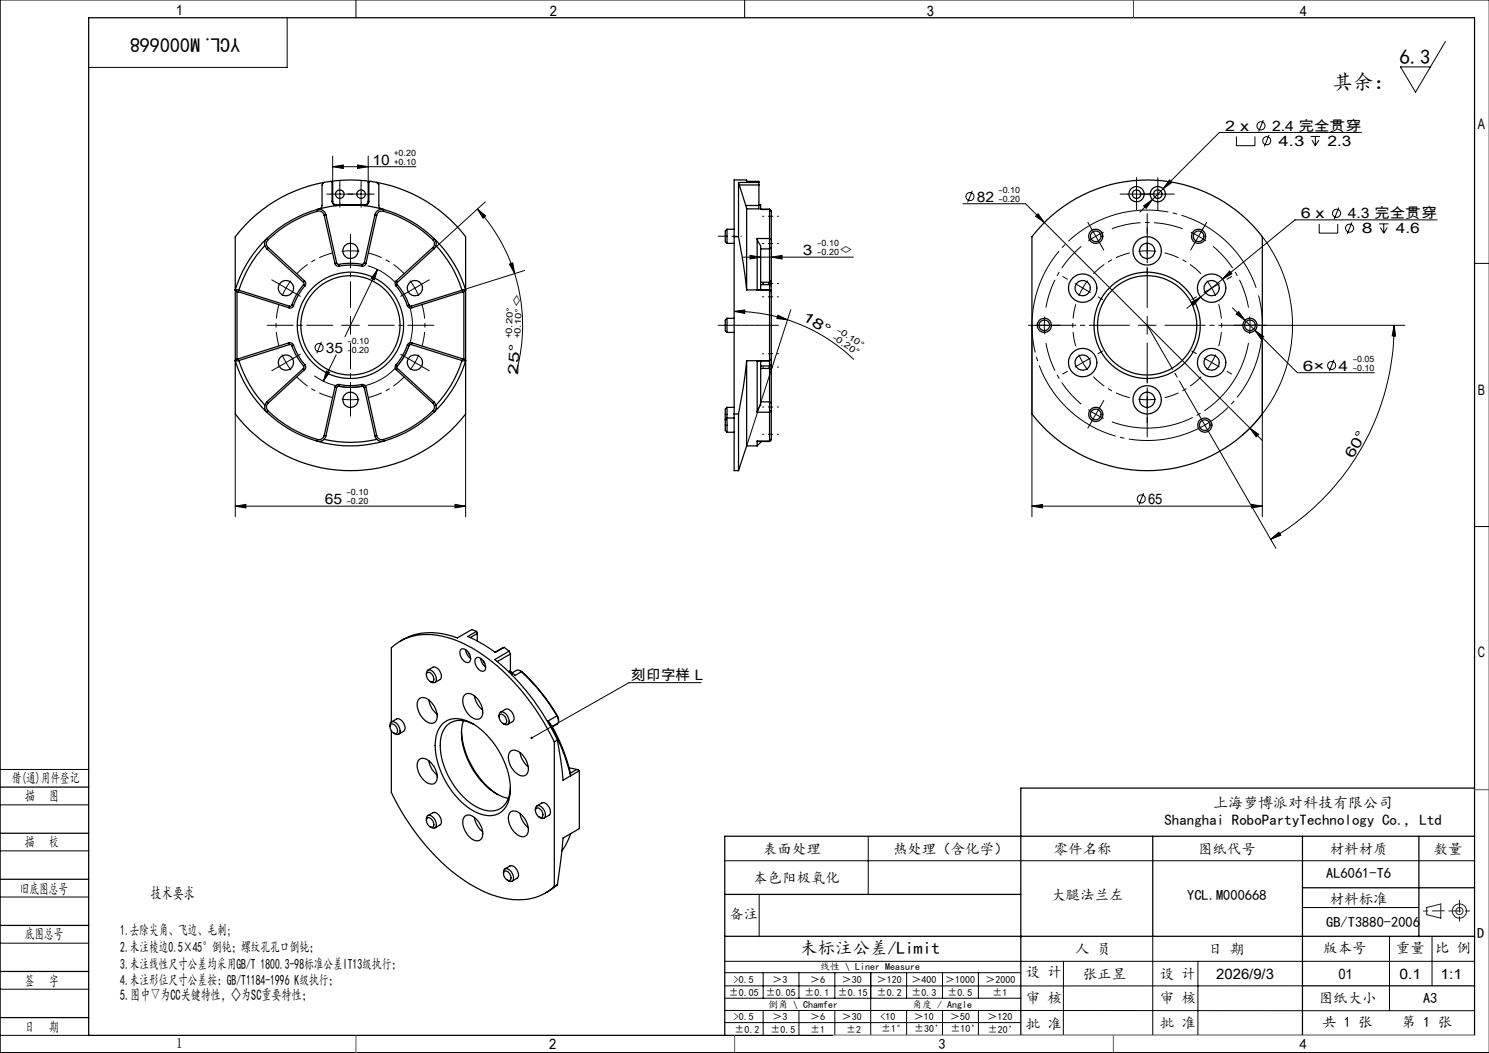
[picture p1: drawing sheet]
<svg xmlns="http://www.w3.org/2000/svg" width="420mm" height="297mm" viewBox="0 0 420 297" stroke-linecap="round" stroke-linejoin="round" font-family="sans-serif">
<g fill="none" stroke="#000" stroke-width=".28">
<path d="M100.4 0v5M210 0v5M420 0h-419.9v297h419.9M81 5v14h-56M407.7 11.7l-8.4 14.3-4.3-7.1h8.5M348.8 38.5v2.6h5.2v-2.6M356.3 33.9l-1.3 3.2M358 38.1l-1.3 3.2M369.7 38.5h2.6M370.1 39.5l.9 1.6M371 38.5v2.6M372 39.5l-1 1.6"/>
<path d="M384 37.4h-40l-15.9 15.8M93.3 54.7h5.1M93.8 44v7.5M93.8 47h23.5M93.8 47l3-.5v1zM95.8 52.3v5M99.3 54.7h5.1M100.9 46.5l3 .5-3 .5zM101.8 52.3v5M103.9 44v7.5M134.7 58.9l2.3 2-.8 .7zM134.7 58.9a49.1 49.1 0 0 1 10.5 18.2"/>
<path d="M136.9 56.9l-14.5 13.3M271.6 57.5h17.7l5.3 5.3M274.2 53.8l-1.3 3.3M318.1 54.7h5M320.6 52.3v5M322.6 58.1l2.4-1.8-1.7 2.5zM324.1 54.7h5M325 56.3l-3.5 3.5M326.6 52.3v5M328.1 53.2l-3.1 3.1M329.8 50.8l.8 .7-2.5 1.7zM377.6 58.5l-1.3 3.3"/>
<path d="M103.7 75a17.7 17.7 0 0 1 8.4 5.3M106.5 76l-9.2 19M106.5 76l-.9 2.9-.9-.4zM115.6 79.2l1.4 2.1M143.7 74.5l.9-.3 .6 2.9zM145.2 77.1a49 49 0 0 1 .3 28.2M148 76.3l-17.6 5.5M209.6 72.5h31.1M211.6 72l3 .5-3 .6zM217.6 72.5l3-.5v1.1zM292.8 60.3l1.8 2.5-2.5-1.8zM294.6 62.8l58 58"/>
<path d="M346.9 76.4l.6 .8-2.7 1.5zM356.1 66.8a41 41 0 0 1-5.7 56M372.1 63.1v2.7h5.2v-2.7M381.3 62.7l-1.3 3.3M389 63.1h2.6M389.4 64.2l.9 1.6M390.3 63.1v2.7M391.3 64.2l-1 1.6M405.4 62h-40.1l-30.5 25M415.9 74.3h4.1M90.7 96.4l-1.3 3.3M115.4 86a17.5 17.5 0 0 1-6.1 19.8 17.5 17.5 0 0 1-20.6 .2"/>
<path d="M117 81.3l1.1 2.2M117 81.3l-2.1 1.2M119.2 80l-2.2 1.3M207.1 87.8l3-.4-.1 1zM207.1 87.8l4.1 .2 3 .3 4 .8 3.9 1.1M219.4 88.9l2.7 1.3-3-.4zM222.1 90.2a49.3 49.3 0 0 1 18.7 11.2M223.1 87.3l-12.5 38.5M291.1 91.8v54M292.1 91.8h5M294.7 89.3v5M336 85.3l2.7-1.5-2 2.3z"/>
<path d="M347.6 86.8l18.3 18.3h21.8M348.7 88.6l.7-.7 1.8 2.4zM354 93.2l2.4 1.7-.7 .8zM355.1 91.8h41.1M356.1 91.8v54M393.2 91.8l.5 3h-1zM393.2 91.8a69.7 69.7 0 0 1-34.8 60.3M66.4 116.8v29M92.1 104.6l.9 .4-1.8 2.5zM94.8 100.1l-3.6 7.4M131.3 116.8v29M339.8 119.9l20.1 34.8"/>
<path d="M376.3 101.5l-1.3 3.2M322.6 139.1l-1.3 3.2M352.6 120.8l3.5 3.5M352.6 120.8l2.4 1.7-.7 .7zM66.4 142.8l3-.5v1zM66.4 142.8h64.9M128.3 142.3l3 .5-3 .5zM291.1 142.8l3-.5v1zM291.1 142.8h65M353.1 142.3l3 .5-3 .5zM358.4 152.1l2.3-2 .5 .9zM415.9 148.5h4.1"/>
<path d="M197.8 192.5h-20.4l-27.4 15.6M0 217h25M0 227h25M0 240h25M244.9 236v16.3M0 253h25M204.4 242.8h211.5M214.1 252.4v11.8M367.4 256h32.8M0 266h25M0 279h25M204.4 271.1h211.5"/>
<path d="M204.4 278.1h163M204.4 274.4h83.5M215.3 274.4v7.1M225.4 274.4v7.1M235.5 274.4v7.1M245.6 274.4v17.6M255.7 274.4v7.1M265.9 274.4v7.1M276 274.4v7.1M300 271.1l-.1 21M325.2 264.1v27.9M337.9 271.1v20.9"/>
<path d="M391.9 264.1v21M403.9 264.1v14M0 292h25M204.4 285l211.5 .1M204.4 288.4h83.5M204.5 281.5h83.5M215.3 285v7M225.4 285v7M235.5 285v7M255.7 285v7M265.9 285v7M276 285v7"/>
<path d="M287.9 292h128"/>
<circle cx="355.7" cy="35.5" r="1.13"/>
<circle cx="357.3" cy="39.7" r="1.14"/>
<circle cx="273.6" cy="55.4" r="1.15"/>
<circle cx="377" cy="60.2" r="1.15"/>
<circle cx="380.7" cy="64.4" r="1.15"/>
<circle cx="90" cy="98" r="1.14"/>
<circle cx="375.6" cy="103.1" r="1.14"/>
<circle cx="321.9" cy="140.7" r="1.14"/>
</g>
<g fill="none" stroke="#000" stroke-width=".28" stroke-dasharray="30.5 1.3 1.3 1.3" stroke-linecap="butt">
<path d="M98.9 70.7l-2.5 .2M98.9 70.7l2.5 .2M309.1 66.6l-2.1 1.4M309.1 66.6l2.2-1.1M323.6 70.7l-2.5 .2M323.6 70.7l2.5 .2M338.1 66.6l-2.2-1.1M338.1 66.6l2.1 1.4M80.7 81.2l-1.1 2.3M80.7 81.2l1.4-2M305.4 81.2l-1.1 2.3M305.4 81.2l1.4-2"/>
<path d="M341.8 81.2l-1.4-2M341.8 81.2l1.1 2.3M352.6 91.7l-.1-2.5M352.6 91.7l-.1 2.5M80.7 102.2l1.4 2.1M80.7 102.2l-1.1-2.2M98.9 112.7l2.5-.1M98.9 112.7l-2.5-.1M117 102.2l1.2-2.2M117 102.2l-1.3 2.1M305.4 102.2l1.4 2.1M305.4 102.2l-1.1-2.2"/>
<path d="M309.1 116.9l2.2 1.1M309.1 116.9l-2.1-1.4M323.6 112.7l2.5-.1M323.6 112.7l-2.5-.1M341.8 102.2l1.1-2.2M341.8 102.2l-1.4 2.1"/>
</g>
<path d="M93.9 71.3a21 21 0 0 0-10.2 6M114.1 77.3a21 21 0 0 0-10.3-6M318.6 71.3a21 21 0 0 0-10.2 6M338.8 77.3a21 21 0 0 0-10.3-6M78.7 85.8a21 21 0 0 0 0 11.9M119 97.7a21 21 0 0 0 0-11.9M303.4 85.8a21 21 0 0 0 0 11.9M343.7 97.7a21 21 0 0 0 0-11.9M83.7 106.2a21 21 0 0 0 10.2 6M103.8 112.2a21 21 0 0 0 10.3-6M308.4 106.2a21 21 0 0 0 10.2 6M328.5 112.2a21 21 0 0 0 10.3-6" fill="none" stroke="#000" stroke-width=".28" stroke-dasharray="30.5 1.3 1.3 1.3" stroke-dashoffset="26.4" stroke-linecap="butt"/>
<path d="M305 69.5a29 29 0 0 0-10 17.3M333.6 64.5a29 29 0 0 0-20 0M295 96.7a29 29 0 0 0 10 17.3M352.2 86.8a29 29 0 0 0-10-17.3" fill="none" stroke="#000" stroke-width=".28" stroke-dasharray="30.5 1.3 1.3 1.3" stroke-dashoffset="22.2" stroke-linecap="butt"/>
<path d="M313.6 119a29 29 0 0 0 38.6-22.3" fill="none" stroke="#000" stroke-width=".28" stroke-dasharray="30.5 1.3 1.3 1.3" stroke-dashoffset="7" stroke-linecap="butt"/>
<path d="M354.7 82.2a32.5 32.5 0 0 0-54.5-13 32.5 32.5 0 0 0 15 53.9 32.5 32.5 0 0 0 39.9-39.2l-.4-1.7" fill="none" stroke="#000" stroke-width=".28" stroke-dasharray="30.5 1.3 1.3 1.3" stroke-dashoffset="-1.1" stroke-linecap="butt"/>
<g fill="none" stroke="#191924" stroke-width=".28">
<path d="M402.4 256l4-1v4l-4-1z"/>
<circle cx="411.7" cy="257" r="1"/>
<circle cx="411.7" cy="257" r="2"/>
</g>
<g fill="none" stroke="#000" stroke-width=".28" stroke-dasharray="30.5 1.3 1.3 1.3">
<path d="M93.4 54.7h-1.2M95.9 52.2v-1.2M95.9 57.2v1.2M98.4 54.7h1.2M99.4 54.7h-1.2M101.9 52.2v-1.2M101.9 57.2v1.2M104.4 54.7h1.2M318.1 54.7h-2.2M320.6 52.2v-2.1M320.6 57.2v2.2M323.1 54.7h2.1"/>
<path d="M324.1 54.7h-2.2M326.6 52.2v-2.1M326.6 57.2v2.2M329.1 54.7h2.1M78.5 80l-1.9-1.1M98.9 70.7v-2.5M98.9 70.7v2.5M98.9 68.2v-2.1M98.9 73.2v2.2M119.2 80l1.9-1.1M205.1 66.6h-2.5M301.1 78.7l-1.3-.7"/>
<path d="M307.8 64.5l-1-1.8M309.1 66.6l-1.3-2.1M309.1 66.6l1.2 2.2M310.3 68.8l1 1.7M323.6 70.7v-2.5M323.6 70.7v2.5M323.6 65.7v-1.5M323.6 75.7v1.5M336.8 68.8l-1 1.7M338.1 66.6l1.2-2.1M338.1 66.6l-1.3 2.2M339.3 64.5l1-1.8"/>
<path d="M346.1 78.7l1.3-.7M80.7 81.2l-2.2-1.2M80.7 81.2l2.1 1.3M82.8 82.5l1.9 1.1M98.9 91.7v-2.5M98.9 91.7h-2.5M98.9 91.7v2.5M98.9 91.7h2.5M114.9 82.5l-1.9 1.1M205.1 91.7h2M205.1 91.7h-2.5M208.3 91.7h-1.2"/>
<path d="M208.3 91.7h2.3M210.6 91.7h3M213.6 91.7h3.5M217.1 91.7h2.5M292.1 91.7h-2M297.1 91.7h2M305.4 81.2l-2.2-1.2M305.4 81.2l2.2 1.3M309.7 83.7l1.3 .8M309.7 99.7l1.3-.7M323.6 91.7v-2.5M323.6 91.7h-2.5"/>
<path d="M323.6 91.7v2.5M323.6 91.7h2.5M337.4 99.7l-1.3-.7M337.4 83.7l-1.3 .8M341.8 81.2l2.1-1.2M341.8 81.2l-2.2 1.3M350.1 91.7h-2M352.6 91.7h2.5M352.6 91.7h-2.5M355.1 91.7h2M78.5 103.5l-1.9 1.1M80.7 102.2l-2.2 1.3"/>
<path d="M80.7 102.2l2.1-1.2M82.8 101l1.9-1.1M98.9 112.7v2.5M98.9 112.7v-2.5M98.9 115.2v2.2M98.9 110.2v-2.1M114.9 101l-1.9-1.1M117 102.2l2.2 1.3M117 102.2l-2.1-1.2M119.2 103.5l1.9 1.1M301.1 104.7l-1.3 .8M305.4 102.2l-2.2 1.3"/>
<path d="M305.4 102.2l2.2-1.2M307.8 119l-1 1.8M309.1 116.9l-1.3 2.1M309.1 116.9l1.2-2.2M310.3 114.7l1-1.7M323.6 112.7v2.5M323.6 112.7v-2.5M323.6 117.7v1.5M323.6 107.7v-1.5M341.8 102.2l2.1 1.3M341.8 102.2l-2.2-1.2M346.1 104.7l1.3 .8"/>
</g>
<path d="M205.1 66.6h4" fill="none" stroke="#000" stroke-width=".28" stroke-dasharray="30.5 1.3 1.3 1.3" stroke-dashoffset="30.4"/>
<path d="M215.1 61h4.5M215.1 68.7h4.5M219.6 80h-4.5M215.1 99.8h4.5M215.1 83.7h4.5M215.1 114.8h4.5M219.6 103.5h-4.5M215.1 122.5h4.5" fill="none" stroke="#000" stroke-width=".28" stroke-dasharray="30.5 1.3 1.3 1.3" stroke-dashoffset="30.1"/>
<path d="M93.9 91.7h-18.5M98.9 86.7v-18.5M98.9 96.7v18.5M103.9 91.7h18.5" fill="none" stroke="#000" stroke-width=".28" stroke-dasharray="30.5 1.3 1.3 1.3" stroke-dashoffset="23.1"/>
<path d="M318.6 91.7h-26.5M323.6 86.7v-26.5M323.6 96.7v26.5M328.6 91.7h26.5" fill="none" stroke="#000" stroke-width=".28" stroke-dasharray="30.5 1.3 1.3 1.3" stroke-dashoffset="19.1"/>
<path d="M323.6 91.7l16.2 28.2" fill="none" stroke="#000" stroke-width=".28" stroke-dasharray="30.5 1.3 1.3 1.3" stroke-dashoffset="16.1"/>
<g fill="none" stroke="#000" stroke-width=".35">
<path d="M25 5h390.9v287h-390.9zM89.4 59.1a34.7 34.7 0 0 0-14.2 8.2M89.4 59.1a2 2 0 0 1 2.5 1.5M89.4 59.1a34.6 34.6 0 0 1 18.9 0M89.4 59.1l.2 .5M89.6 59.6a33.6 33.6 0 0 0-14 8M89.6 59.6a1.48 1.48 0 0 1 1.8 1.1M91.3 51.5l-.5 .7v5.9l-.2 .5-.5 .3M91.3 51.5a40.8 40.8 0 0 0-24.9 15.3v15M93.3 51.1l-2 .4M93.3 51.1a39.2 39.2 0 0 1 11.1 0M93.3 51.1l.4 .3"/>
<path d="M93.7 56.8a1.15 1.15 0 0 0 1.2 1.2M93.7 56.8h.1M93.7 51.4v5.4M93.7 51.4l.1 .1v5.3M93.8 56.8a1.02 1.02 0 0 0 1.1 1M94.9 58h.3M94.9 57.8v.2M94.9 57.8h7.9M102.5 58h.3M102.8 57.8v.2M103.9 56.8a1.09 1.09 0 0 1-1.1 1M103.9 56.8h.1"/>
<path d="M104 56.8a1.2 1.2 0 0 1-1.2 1.2M104 51.4v5.4M104 51.4l-.1 .1v5.3M104.4 51.1l1.8 .3M104.4 51.1l-.4 .3M106.2 51.4l.7 .7v6l.2 .5 .5 .3M106.2 51.4a40.7 40.7 0 0 1 25.1 15.4v15M108.1 59.6a1.44 1.44 0 0 0-1.8 1.1M108.1 59.6a33.6 33.6 0 0 1 14 8M108.3 59.1a2 2 0 0 0-2.5 1.5M108.3 59.1a34.3 34.3 0 0 1 14.1 8.2M108.3 59.1l-.2 .5"/>
<path d="M208.3 51.5v15.3M208.3 51.5l.2 .7M208.3 51.5h5.8M208.5 52.2l1.9 5.8M208.5 52.2h5.6M210.4 58l.2 .9M210.4 58h3.7M210.6 58.9v22.9M214.1 51.5v-.4h-3.5v-.3h-3.5v16M214.1 57.8h.5v1.3h2.5M214.1 58v.9h-3.5M214.1 51.5v6.5"/>
<path d="M214.6 59h2.5M217.1 59.1v8.2M217.1 59l.5 .6M217.1 59v.1M217.1 59.1l.5 .5M217.6 59.6v8M74.7 69.2a33 33 0 0 0-7.3 12.6M75.2 67.3a2.04 2.04 0 0 0 .1 2.9M75.2 67.3a33.9 33.9 0 0 0-8.8 14.5M75.2 67.3l.4 .3M75.3 70.2l10.3 9.4M75.6 67.6a1.49 1.49 0 0 0 0 2.2"/>
<path d="M75.6 69.8l10.3 9.4M75.6 69.8l-.3 .4M85.6 79.6v.7M85.9 79.2a.99 .99 0 0 1 .1 1.4M85.9 79.2l-.3 .4M91.4 60.7l3.1 13.6M91.9 60.6l3.1 13.6M91.9 60.6l-.5 .1M94.5 74.3a.98 .98 0 0 0 1.1 .8M95 74.2l.1 .2 .4 .2M95 74.2l-.5 .1M95.5 74.6a17.5 17.5 0 0 1 6.7 0"/>
<path d="M95.5 74.6l.1 .5M95.6 75.1a16.4 16.4 0 0 1 6.5 0M102.2 74.6l-.1 .5M102.7 74.2l-.2 .3-.3 .1M102.7 74.2l.5 .1M103.2 74.3a.98 .98 0 0 1-1.1 .8M105.8 60.6l.5 .1M105.8 60.6l-3.1 13.6M106.3 60.7l-3.1 13.6M111.8 79.2a1.03 1.03 0 0 0-.1 1.4M111.8 79.2l.3 .4M112.1 79.6l-.2 .3 .2 .4"/>
<path d="M122.1 69.8l-10.3 9.4M122.1 69.8l.3 .4M122.1 67.6a1.49 1.49 0 0 1 0 2.2M122.4 70.2l-10.3 9.4M122.4 67.3a1.97 1.97 0 0 1 0 2.9M122.4 67.3a34.4 34.4 0 0 1 8.9 14.5M122.4 67.3l-.3 .3M123 69.2a33 33 0 0 1 7.3 12.6M205.1 64.7l-.5 .5v3l.5 .4M205.1 64.7v3.9M205.1 64.7h2M205.1 68.6h2"/>
<path d="M207.1 66.8h1.2M207.1 66.8v50M208.3 66.8l1.4 7.5 .9 7.5M213.6 67.3v14.5l3.5-.1M213.6 67.3l.2 .9 .8 1v12.5M213.6 67.3h3.5M214.6 70.2h2.5M214.6 79.6h2.5M217.1 67.3v2.9M217.1 79.6v.7M217.1 70.2v9.4M217.1 67.3l.5 .3"/>
<path d="M217.6 67.6v2.2M217.6 79.2v1.4M217.6 69.8v9.4M217.6 69.8l-.5 .4M217.6 79.2l-.5 .4M295.2 62.1a41 41 0 0 1 60.9 4.7v50a41 41 0 0 1-65 0v-50zM66.4 81.8h.9M66.4 81.8v19.9M66.4 81.8l.5 .4M66.9 82.2l.3 .1M66.9 82.2v19.1M67.2 82.3l14.3 4.5"/>
<path d="M67.3 81.8l-.1 .5M67.3 81.8l14.4 4.6M81.5 96.7a1.07 1.07 0 0 1 1.3 .6M81.5 96.7l-14.3 4.5M81.5 96.7l.2 .5M81.7 97.2h.3l.3 .3M81.7 86.4l-.2 .4M81.7 97.2l-14.4 4.5M82.3 97.5a17.5 17.5 0 0 0 3.3 5.7M82.3 86l-.2 .3-.4 .1M82.3 86l.5 .2M82.8 97.3a17.4 17.4 0 0 0 3.2 5.6"/>
<path d="M82.8 86.2a1.01 1.01 0 0 1-1.3 .6M82.8 97.3l-.5 .2M85.6 80.3a17.2 17.2 0 0 0-3.3 5.7M85.6 80.3l.4 .3M86 80.6a16.5 16.5 0 0 0-3.2 5.6M111.7 80.6a16.5 16.5 0 0 1 3.2 5.6M112.1 80.3a17.2 17.2 0 0 1 3.3 5.7M112.1 80.3l-.4 .3M114.9 97.3a17.4 17.4 0 0 1-3.2 5.6M114.9 86.2a.97 .97 0 0 0 1.3 .6M114.9 97.3l.5 .2M115.4 86l.1 .3 .5 .1"/>
<path d="M115.4 97.5a17.5 17.5 0 0 1-3.3 5.7M115.4 86l-.5 .2M116 97.2l-.5 .1-.1 .2M116 97.2l14.4 4.5M116 86.4l.2 .4M116.2 96.7a1.03 1.03 0 0 0-1.3 .6M116.2 96.7l14.3 4.5M116.2 96.7l-.2 .5M130.4 81.8l-14.4 4.6M130.4 81.8l.1 .5M130.5 82.3l-14.3 4.5M130.8 82.2l-.3 .1"/>
<path d="M130.8 82.2v19.1M131.3 81.8h-.9M131.3 81.8v19.9M131.3 81.8l-.5 .4M205.1 89.8v4M205.1 89.8l-.5 .5v3l.5 .5M205.1 89.8h2M205.1 93.8h2M210.6 81.8h6.5M214.6 80.3h2.5M217.1 81.7v.1M217.1 80.3v1.4"/>
<path d="M217.1 81.7l.4 .4M217.1 81.8v19.9M217.1 81.8l.5 .4M217.1 80.3l.5 .3M217.6 80.6v1.6M217.6 82.2v19.1l-.5 .4M66.4 101.7a33.9 33.9 0 0 0 8.8 14.6M66.4 101.7v15.1a41 41 0 0 0 64.9 0v-15.1M66.9 101.3l-.5 .4M67.2 101.2l-.3 .1M67.2 101.2l.1 .5M67.3 101.7h-.9"/>
<path d="M67.4 101.7a33 33 0 0 0 7.3 12.6M75.2 116.3a34.1 34.1 0 0 0 14.2 8.1M75.3 113.3a2.04 2.04 0 0 0-.1 3M75.3 113.3l.3 .4M75.6 115.9a33.2 33.2 0 0 0 14 8.1M75.6 115.9l-.4 .4M75.6 113.7a1.49 1.49 0 0 0 0 2.2M85.6 103.9l-10.3 9.4M85.6 103.9l.3 .4M85.6 103.2v.7M85.9 104.3l-10.3 9.4M86 102.9a.94 .94 0 0 1-.1 1.4"/>
<path d="M86 102.9l-.4 .3M94.5 109.2l.5 .1M94.5 109.2l-3.1 13.6M95 109.3l-3.1 13.6M95.5 108.9a17.5 17.5 0 0 0 6.7 0M95.5 108.9l-.4 .2-.1 .2M95.6 108.4a16.4 16.4 0 0 0 6.5 0M95.6 108.4a1.06 1.06 0 0 0-1.1 .8M95.6 108.4l-.1 .5M102.1 108.4a1.06 1.06 0 0 1 1.1 .8M102.1 108.4l.1 .5M102.2 108.9l.3 .1 .2 .3"/>
<path d="M102.7 109.3l3.1 13.6M103.2 109.2l-.5 .1M103.2 109.2l3.1 13.6M111.7 102.9a.98 .98 0 0 0 .1 1.4M111.7 102.9l.4 .3M111.8 104.3l10.3 9.4M112.1 103.2l-.2 .4 .2 .3M112.1 103.9l-.3 .4M112.1 103.9l10.3 9.4M122.1 113.7a1.49 1.49 0 0 1 0 2.2M122.1 115.9a33.2 33.2 0 0 1-14 8.1M122.1 115.9l.3 .4"/>
<path d="M122.4 113.3a1.97 1.97 0 0 1 0 3M122.4 113.3l-.3 .4M122.4 116.3a33.7 33.7 0 0 1-14.1 8.1M130.3 101.7a33 33 0 0 1-7.3 12.6M130.4 101.7h.9M130.5 101.2l.3 .1M130.5 101.2l-.1 .5M130.8 101.3l.5 .4M131.3 101.7a33.5 33.5 0 0 1-8.9 14.6M204.6 118.4h.1M204.6 118.4v3l.5 .5M205.1 117.9v4"/>
<path d="M205.1 114.9l-.5 .5v3M205.1 114.9v3M205.1 117.9h2M205.1 117.9l-.5 .5M205.1 114.9h2M207.1 116.8v15.9h1.2M207.1 116.8h1.2M208.3 116.8v15.9M210.6 101.7l-.9 7.6-1.4 7.5M210.6 101.7v24.1M210.6 101.7h6.5M213.6 116.3h3.5"/>
<path d="M213.9 101.8l-.3-.1v14.6M214.6 101.8v12.5l-.6 .8-.4 1.2M214.6 113.3h2.5M214.6 103.9h2.5M214.6 103.2h2.5M217.1 116.3v8.1M217.1 101.7v.1M217.1 113.3v3M217.1 101.8v1.4M217.1 103.2v.7M217.1 103.9v9.4M217.1 113.3l.5 .4"/>
<path d="M217.1 103.9l.5 .4M217.5 101.4l-.4 .4M217.6 113.7v2.2M217.6 115.9v8.1M217.6 101.3v1.6M217.6 102.9v1.4M217.6 104.3v9.4M217.6 115.9l-.5 .4M217.6 102.9l-.5 .3M89.4 124.4a33.8 33.8 0 0 0 18.9 0M89.6 124l-.2 .4M91.4 123.9a33.1 33.1 0 0 0 14.9 0"/>
<path d="M91.4 122.8a1.55 1.55 0 0 1-1.8 1.2M91.4 122.8l.5 .1M91.9 122.9a1.94 1.94 0 0 1-2.5 1.5M105.8 122.9a1.94 1.94 0 0 0 2.5 1.5M106.3 122.8a1.51 1.51 0 0 0 1.8 1.2M106.3 122.8l-.5 .1M108.1 124l.2 .4M205.1 121.9h2M210.6 125.8l-2.3 6.9M210.6 125.8h3M213.6 124.4v1.4M213.6 124.4v.1"/>
<path d="M213.6 124.4h3.5M213.6 124.5h3.5M214.6 124.5v.3l-1 1M217.1 124.4v.1M217.6 124l-.5 .5M217.6 124h.1M217.6 124l-.5 .4M134.4 178.1l-1.3-.5-4.1 2.3a17.7 17.7 0 0 0-16.1 1M134.4 178.1l-2.5 1.4a38.7 38.7 0 0 1 7.8 4.5l2.5-1.4M134.4 178.1l.2 .3v2.4M134.6 178.7l-2 1.1M118.3 197.1a2.52 2.52 0 0 1 3.3 .9 5.1 5.1 0 0 1 1.4 5.4 2.05 2.05 0 0 1-3.2-.3 5.4 5.4 0 0 1-1.8-5.7z"/>
<path d="M120.3 190.4a1.06 1.06 0 0 1 .6-1.4 1.06 1.06 0 0 1 1.3 .6 2.28 2.28 0 0 1 .6 2.8l-.6 .2-.9-.4M120.5 189.7a1.68 1.68 0 0 1 1.6 .8 1.68 1.68 0 0 1 0 1.8 1.79 1.79 0 0 1-1.6-2.6zM120.7 189l1.4-.8a2.32 2.32 0 0 1 2 3.5l-1.4 .8M121 197.4a6.2 6.2 0 0 0 2.3 4.1M130 183.2a2.23 2.23 0 0 1 2.7 2.2 1.05 1.05 0 0 1-.4 1.4 1.05 1.05 0 0 1-1.4-.4 2.65 2.65 0 0 1-.9-3.2zM131.1 195.9a2.49 2.49 0 0 1 3.4 1 5.1 5.1 0 0 1 1.4 5.3 2.05 2.05 0 0 1-3.3-.2 5.4 5.4 0 0 1-1.7-5.8zM131.3 183.3l.4 1.1 1.1 1.3M132.1 184l.4 .6M133.8 196.3a6.6 6.6 0 0 0 2.3 4M134.3 185.6a2.02 2.02 0 0 1 2.5 1.8l.1 .5a1.05 1.05 0 0 1-.3 1.3 1.05 1.05 0 0 1-1.5-.3 2.6 2.6 0 0 1-.8-3.3zM135.6 185.7l.5 1.6 .9 .8M136.3 186.4l.4 .7"/>
<path d="M142.2 182.6l1.4 1.1M142.2 182.6l-2.6 1.4M143.6 183.7l-4 2.3a65.7 65.7 0 0 1 17.6 22.7M143.6 183.7l.4 .8M144 189.3l1.3 1.2 1.8-1M144 189.2l.5 1-.1 .1M144 184.5l-3.7 2.1M144 184.5v4.7M144 189.2l-.5 .2M146.7 189.2l.7 .4M147.1 189.5a53.9 53.9 0 0 1 10 12.4M147.1 189.5l-1.1-.5-1.5 .8"/>
<path d="M147.1 189.5l.3 .1M147.4 189.6a54.5 54.5 0 0 1 9.8 12.3M110 204.9a.99 .99 0 0 1 .4-1.2 .99 .99 0 0 1 1.3 .2 2.46 2.46 0 0 1 .8 3.1l-.5 .2-.9-.4M110.2 204.3a1.68 1.68 0 0 1 1.6 .8 1.68 1.68 0 0 1 0 1.8 1.79 1.79 0 0 1-1.6-2.6zM110.4 206.1v17.4a61.4 61.4 0 0 0 22.9 26.3 22.8 22.8 0 0 0 17.9 3.3l2.2-1 3-2.1M110.4 203.7v-21a15.7 15.7 0 0 1 15.6-2.9 43.6 43.6 0 0 1 20.2 13.9 69.2 69.2 0 0 1 10.2 15.5M110.4 203.6l1.4-.8a2.35 2.35 0 0 1 2.5 2.7l-.3 .6-1.6 1M118.3 214.2a2.52 2.52 0 0 1 3.3 1 5.1 5.1 0 0 1 1.4 5.3 2.05 2.05 0 0 1-3.2-.2 5.4 5.4 0 0 1-1.8-5.8zM121 214.6a6.2 6.2 0 0 0 2.3 4M124.6 204.4a6.2 6.2 0 0 1 7.4-1 22.8 22.8 0 0 1 11.9 20.1 6.3 6.3 0 0 1-5 6.5 11.4 11.4 0 0 1-8.7-3.7 23.2 23.2 0 0 1-7.4-17.1l.6-2.7zM130.2 206.4a23.8 23.8 0 0 0 10.2 17.7M130.7 203.3a16 16 0 0 0 1.8 12.2 17.3 17.3 0 0 0 10.9 9.7"/>
<path d="M133.7 204.3a6.4 6.4 0 0 0-7.8 .4 10 10 0 0 0-1.4 8.7 21.7 21.7 0 0 0 10.4 14.5 5.6 5.6 0 0 0 8.5-2.7l.6-3.1M140.8 202.2a.99 .99 0 0 1 .3-1.3 .99 .99 0 0 1 1.4 .3 2.09 2.09 0 0 1 .6 3.2l-1.2-.4M141 201.6a1.6 1.6 0 0 1 1.9 1.8v.3a.75 .75 0 0 1-.7 .5 .75 .75 0 0 1-.7-.4l-.6-1.1-.1-.7zM141.2 200.9l1.4-.8a2.35 2.35 0 0 1 2.4 2.7l-.2 .6-1.6 .9M144 211.9a2.59 2.59 0 0 1 3.4 1 5.1 5.1 0 0 1 1.3 5.3 2.05 2.05 0 0 1-3.2-.2 5.4 5.4 0 0 1-1.8-5.8zM146.7 212.3a6.6 6.6 0 0 0 2.3 4M154.6 203.3a55.3 55.3 0 0 1 6.3 15.5M154.6 203.3l.3 .5a34.5 34.5 0 0 1 5.1 10.9l.9 3.4M156.4 209.2v40.8M157.1 201.9a1.7 1.7 0 0 1 0 2.4l-1.2 .7M157.1 201.9l-2.5 1.4M157.2 201.9l.4 1.4"/>
<path d="M157.2 201.9h-.1M157.2 208.7l1.6 11.4 2.1-1.3M157.2 208.7l-.8 .5M160.5 216.6l2.2 .4M160.9 218.1v.7M162.7 217l.7 .4M162.7 217l-1.8 1.1M163.1 217.2l.3 .2M163.4 217.4l-2.5 1.4M163.4 217.4v16.3l-2.5 1.5M0 222h25M0 235h25"/>
<path d="M120.3 231.4a1.06 1.06 0 0 1 .6-1.4 1.06 1.06 0 0 1 1.3 .6 2.28 2.28 0 0 1 .6 2.9l-.6 .1-.9-.4M120.5 230.7a1.59 1.59 0 0 1 1.9 1.9 .73 .73 0 0 1-.6 .8 .73 .73 0 0 1-.8-.5l-.6-1-.1-.7zM120.7 230l1.4-.8a2.31 2.31 0 0 1 2.4 2.7l-.2 .6-1.6 1M131.1 230.2a2.49 2.49 0 0 1 3.4 1 5.1 5.1 0 0 1 1.4 5.3 2.05 2.05 0 0 1-3.3-.2 5.4 5.4 0 0 1-1.7-5.8zM133.8 230.6a6.6 6.6 0 0 0 2.3 4M144 229.1a2.52 2.52 0 0 1 3.4 .9 5.1 5.1 0 0 1 1.3 5.4 2.05 2.05 0 0 1-3.2-.3 5.4 5.4 0 0 1-1.8-5.7zM146.7 229.4a6.8 6.8 0 0 0 2.3 4.1M151 228.6a1.06 1.06 0 0 1 .6-1.4 1.06 1.06 0 0 1 1.4 .7 2.28 2.28 0 0 1 .5 2.8l-.5 .2-.9-.4M151.3 228a1.64 1.64 0 0 1 1.8 1.8 .73 .73 0 0 1-.5 .8 .73 .73 0 0 1-.9-.4l-.7-1.4zM151.4 227.3l1.5-.8a2.31 2.31 0 0 1 2.4 2.7l-.3 .6-1.5 .9M160.9 235.2l-2.1 1.2-1.6 13.2M160.9 235.2l-.9 2.3-1.5 2.5"/>
<path d="M325.2 235.9v28.2M367.4 235.9v56.1M400.2 235.9v28.3M415.9 235.9h-211.5v56.1M415.9 222.3h-128v69.7M0 248h25M142 246.4a.99 .99 0 0 1 .4-1.3 .99 .99 0 0 1 1.3 .3 2.4 2.4 0 0 1 .8 3.1l-.5 .1-.9-.4M142.2 245.8a1.6 1.6 0 0 1 1.9 1.8v.3a.74 .74 0 0 1-.7 .5 .74 .74 0 0 1-.7-.4l-.6-1.1-.1-.7zM142.4 245.1l1.4-.8a2.35 2.35 0 0 1 2.5 2.7l-.3 .6-1.6 .9M157.2 249.6l-3.4 2.3M157.2 249.6l-.8 .4M204.4 252.3h83.5"/>
<path d="M367.4 250.4h48.5M0 261h25M0 274h25M204.4 264.1h211.5M367.4 278.1h48.5M0 287h25"/>
<circle cx="95.9" cy="54.8" r="1.2"/>
<circle cx="101.8" cy="54.8" r="1.2"/>
<circle cx="320.6" cy="54.8" r="1.2"/>
<circle cx="320.6" cy="54.8" r="2.14"/>
<circle cx="326.6" cy="54.8" r="1.2"/>
<circle cx="326.6" cy="54.8" r="2.14"/>
<circle cx="98.8" cy="70.8" r="2.16"/>
<circle cx="309.1" cy="66.6" r="2"/>
<circle cx="309.1" cy="66.6" r="1.5"/>
<circle cx="323.6" cy="70.8" r="2.15"/>
<circle cx="323.6" cy="70.8" r="4"/>
<circle cx="338.1" cy="66.6" r="2"/>
<circle cx="338.1" cy="66.6" r="1.5"/>
<circle cx="80.6" cy="81.3" r="2.15"/>
<circle cx="98.8" cy="91.8" r="14"/>
<circle cx="98.8" cy="91.8" r="15"/>
<circle cx="117" cy="81.3" r="2.15"/>
<circle cx="294.6" cy="91.8" r="2"/>
<circle cx="294.6" cy="91.8" r="1.5"/>
<circle cx="305.4" cy="81.3" r="4"/>
<circle cx="305.4" cy="81.3" r="2.15"/>
<circle cx="323.6" cy="91.8" r="14"/>
<circle cx="323.6" cy="91.8" r="15"/>
<circle cx="341.8" cy="81.3" r="4"/>
<circle cx="341.8" cy="81.3" r="2.15"/>
<circle cx="352.6" cy="91.8" r="2"/>
<circle cx="352.6" cy="91.8" r="1.5"/>
<circle cx="80.6" cy="102.3" r="2.15"/>
<circle cx="98.9" cy="112.8" r="2.15"/>
<circle cx="117" cy="102.3" r="2.15"/>
<circle cx="305.4" cy="102.3" r="4"/>
<circle cx="305.4" cy="102.3" r="2.16"/>
<circle cx="309.1" cy="116.9" r="2"/>
<circle cx="309.1" cy="116.9" r="1.5"/>
<circle cx="323.6" cy="112.8" r="2.14"/>
<circle cx="323.6" cy="112.8" r="4"/>
<circle cx="339.8" cy="119.9" r="1.5"/>
<circle cx="339.8" cy="119.9" r="2.01"/>
<circle cx="341.8" cy="102.3" r="4"/>
<circle cx="341.8" cy="102.3" r="2.16"/>
</g>
<path d="M407.4 256.9l-5.9 .1M408.7 256.9h6M411.7 253.9v6" fill="none" stroke="#191924" stroke-width=".28" stroke-dasharray="6.3 1.3 1.3 1.3" stroke-dashoffset="3"/>
<path d="M235 292h180.9" fill="none" stroke="#c0c0c0" stroke-width=".28"/>
<path d="M319.7 0v5M415.9 222.7h4.1M100.4 292v5M207.2 292v5M314 292v5" fill="none" stroke="#00f" stroke-width=".28"/>
<path d="M406.4 255h.1" fill="none" stroke="#0ff" stroke-width=".28"/>
<g fill="#000">
<path d="M149.7 207.9a.34 .34 0 0 1 .5 0 .34 .34 0 0 1-.1 .5 .34 .34 0 0 1-.5-.1l.4-.2-.4 .2z"/>
<path d="M106.5 76l-1.8 2.5 .9 .4zM92.1 104.6l-.9 2.9 1.8-2.5zM93.8 47l3-.5v1zM100.9 46.5l3 .5-3 .5zM336 85.3l.7 .8 2-2.3zM346.9 76.4l-2.1 2.3 2.7-1.5zM322.6 58.1l.7 .7 1.7-2.5zM329.8 50.8l-1.7 2.4 2.5-1.7zM349.4 87.9l-.7 .7 2.5 1.7zM354 93.2l1.7 2.5 .7-.8zM352.6 120.8l1.7 2.4 .7-.7zM292.8 60.3l-.7 .7 2.5 1.8z"/>
<path d="M143.7 74.5l.9-.3 .6 2.9zM134.7 58.9l2.3 2-.8 .7z"/>
<path d="M211.6 72l3 .5-3 .6zM217.6 72.5l3-.5v1.1z"/>
<path d="M219.4 88.9l2.7 1.3-3-.4zM207.1 87.8l3-.4-.1 1z"/>
<path d="M66.4 142.8l3-.5v1zM128.3 142.3l3 .5-3 .5z"/>
<path d="M291.1 142.8l3-.5v1zM353.1 142.3l3 .5-3 .5z"/>
<path d="M358.4 152.1l2.3-2 .5 .9zM393.2 91.8l.5 3h-1z"/>
</g>
<g font-size="5.8">
<text x="394.8" y="18">6.3</text>
<text x="375.9" y="25.2">其余：</text>
</g>
<text font-size="5.6" x="67.7" y="10.6" transform="rotate(-180 67.7 10.6)">YCL.M000668</text>
<text font-size="4.9" x="225.7" y="269">未标注公差/Limit</text>
<text font-size="4.7" x="42.5" y="253.6">技术要求</text>
<g font-size="4.2">
<text x="342.2" y="227.9">上海萝博派对科技有限公司</text>
<text x="328.5" y="232.8">Shanghai RoboPartyTechnology Co., Ltd</text>
<text x="33.9" y="282.1">5.图中▽为CC关键特性，◇为SC重要特性；</text>
</g>
<g font-size="4.1">
<text x="49.6" y="4.3">1</text>
<text x="155.1" y="4.6">2</text>
<text x="261.4" y="4.6">3</text>
<text x="366.6" y="4.6">4</text>
<text x="345.6" y="36.9">2 x</text>
<text x="358.8" y="36.9">2.4 完全贯穿</text>
<text x="360.7" y="41.1">4.3</text>
<text x="374.4" y="41.1">2.3</text>
<text x="416.9" y="36.3">A</text>
<text x="105.1" y="46.4">10</text>
<text x="275.5" y="56.9">82</text>
<text x="366.9" y="61.6">6 x</text>
<text x="380.1" y="61.6">4.3 完全贯穿</text>
<text x="384.1" y="65.8">8</text>
<text x="393.7" y="65.8">4.6</text>
<text x="226.5" y="72">3</text>
<text x="236.6" y="72">◇</text>
<text x="147.2" y="86.9" transform="rotate(-87 147.2 86.9)">◇</text>
<text x="226" y="90.1" transform="rotate(33 226 90.1)">1 8 °</text>
<text x="91.9" y="99.5">35</text>
<text x="146.2" y="105.6" transform="rotate(-87 146.2 105.6)">2 5 °</text>
<text x="367.5" y="104.5">6×</text>
<text x="377.5" y="104.5">4</text>
<text x="416.9" y="111.3">B</text>
<text x="381.6" y="129.5" transform="rotate(-60 381.6 129.5)">6 0 °</text>
<text x="91.7" y="142.2">65</text>
<text x="323.8" y="142.2">65</text>
<text x="416.9" y="185.3">C</text>
<text x="177.9" y="191.9">刻印字样 L</text>
<text x="3.3" y="220.9">借(通)用件登记</text>
<text x="7.1" y="226">描</text>
<text x="13.9" y="226">图</text>
<text x="7" y="238.9">描</text>
<text x="13.8" y="238.9">校</text>
<text x="215.3" y="240.8">表面处理</text>
<text x="251.9" y="240.8">热处理（含化学）</text>
<text x="297.3" y="240.8">零件名称</text>
<text x="337.9" y="240.8">图纸代号</text>
<text x="375.1" y="240.8">材料材质</text>
<text x="404.4" y="240.8">数量</text>
<text x="212.5" y="249">本色阳极氧化</text>
<text x="374.1" y="247.7">AL6061-T6</text>
<text x="5.6" y="252">旧底图总号</text>
<text x="296.6" y="253.7">大腿法兰左</text>
<text x="334.9" y="253.7">YCL.M000668</text>
<text x="375.1" y="254.9">材料标准</text>
<text x="33.9" y="263.7">1.去除尖角、飞边、毛刺;</text>
<text x="205.7" y="259.3">备注</text>
<text x="374.1" y="261.4">GB/T3880-2006</text>
<text x="7" y="265">底图总号</text>
<text x="33.9" y="268.4">2.未注棱边0.5×45°倒钝；螺纹孔孔口倒钝；</text>
<text x="303.3" y="269">人 员</text>
<text x="340.8" y="269">日 期</text>
<text x="373.2" y="268.7">版本号</text>
<text x="393.7" y="268.7">重量</text>
<text x="404.8" y="268.7">比 例</text>
<text x="416.7" y="264.6">D</text>
<text x="33.9" y="273.2">3.未注线性尺寸公差均采用GB/T 1800.3-98标准公差IT13级执行；</text>
<text x="289.3" y="275.5">设 计</text>
<text x="7" y="278">签</text>
<text x="13.8" y="278">字</text>
<text x="33.9" y="277.9">4.未注形位尺寸公差按：GB/T1184-1996 K级执行；</text>
<text x="305.4" y="276">张正昱</text>
<text x="327.2" y="276">设 计</text>
<text x="343.1" y="276">2026/9/3</text>
<text x="377.5" y="276">01</text>
<text x="394.8" y="276">0.1</text>
<text x="406.3" y="276">1:1</text>
<text x="289.3" y="283">审 核</text>
<text x="327.2" y="282.9">审 核</text>
<text x="372" y="283">图纸大小</text>
<text x="401.4" y="283">A3</text>
<text x="7" y="291">日</text>
<text x="13.8" y="291">期</text>
<text x="289.3" y="290.1">批 准</text>
<text x="327.2" y="290">批 准</text>
<text x="373" y="289.8">共 1 张</text>
<text x="395.4" y="289.8">第 1 张</text>
<text x="49.6" y="295.6">1</text>
<text x="154.9" y="296">2</text>
<text x="264.7" y="296">3</text>
<text x="366.6" y="296">4</text>
</g>
<g font-size="2.8">
<text x="231.3" y="273.6">线性 \ Liner Measure</text>
<text x="205.6" y="280.8">±0.05</text>
<text x="207" y="277.2">&gt;0.5</text>
<text x="216" y="280.8">±0.05</text>
<text x="217.9" y="277.2">＞3</text>
<text x="227" y="280.8">±0.1</text>
<text x="228.5" y="277.2">＞6</text>
<text x="236.3" y="280.8">±0.15</text>
<text x="237.5" y="277.2">＞30</text>
<text x="247.4" y="277.2">＞120</text>
<text x="247.4" y="280.8">±0.2</text>
<text x="257.1" y="277.2">＞400</text>
<text x="257.1" y="280.8">±0.3</text>
<text x="266.6" y="277.2">＞1000</text>
<text x="267.3" y="280.8">±0.5</text>
<text x="278" y="277.2">＞2000</text>
<text x="279.9" y="280.8">±1</text>
<text x="207" y="287.8">&gt;0.5</text>
<text x="216.6" y="284.3">倒角 \ Chamfer</text>
<text x="217.9" y="287.8">＞3</text>
<text x="228.5" y="287.8">＞6</text>
<text x="237.5" y="287.8">＞30</text>
<text x="248.4" y="287.8">&lt;10</text>
<text x="257.3" y="284.3">角度 / Angle</text>
<text x="257.8" y="287.8">＞10</text>
<text x="268" y="287.8">＞50</text>
<text x="278.5" y="287.8">＞120</text>
<text x="207.1" y="291.3">±0.2</text>
<text x="217.3" y="291.3">±0.5</text>
<text x="228.5" y="291.3">±1</text>
<text x="238.7" y="291.3">±2</text>
<text x="248.6" y="291.1">±1°</text>
<text x="257.8" y="291.1">±30’</text>
<text x="268.1" y="291.1">±10’</text>
<text x="278.6" y="291.2">±20’</text>
</g>
<g font-size="2.4">
<text x="111.2" y="44">+0.20</text>
<text x="111.2" y="46.4">+0.10</text>
<text x="281.6" y="54.4">-0.10</text>
<text x="281.6" y="56.9">-0.20</text>
<text x="230.5" y="69.5">-0.10</text>
<text x="230.5" y="72">-0.20</text>
<text x="144.3" y="95.3" transform="rotate(-87 144.3 95.3)">+0.20°</text>
<text x="146.7" y="95.5" transform="rotate(-87 146.7 95.5)">+0.10°</text>
<text x="234.6" y="95.6" transform="rotate(33 234.6 95.6)">-0.20°</text>
<text x="235.9" y="93.5" transform="rotate(33 235.9 93.5)">-0.10°</text>
<text x="98" y="97">-</text>
<text x="98" y="99.5">-</text>
<text x="99.2" y="97">0.10</text>
<text x="99.2" y="99.5">0.20</text>
<text x="381.6" y="102.1">-0.05</text>
<text x="381.6" y="104.5">-0.10</text>
<text x="97.8" y="139.7">-0.10</text>
<text x="97.8" y="142.2">-0.20</text>
</g>
</svg>
